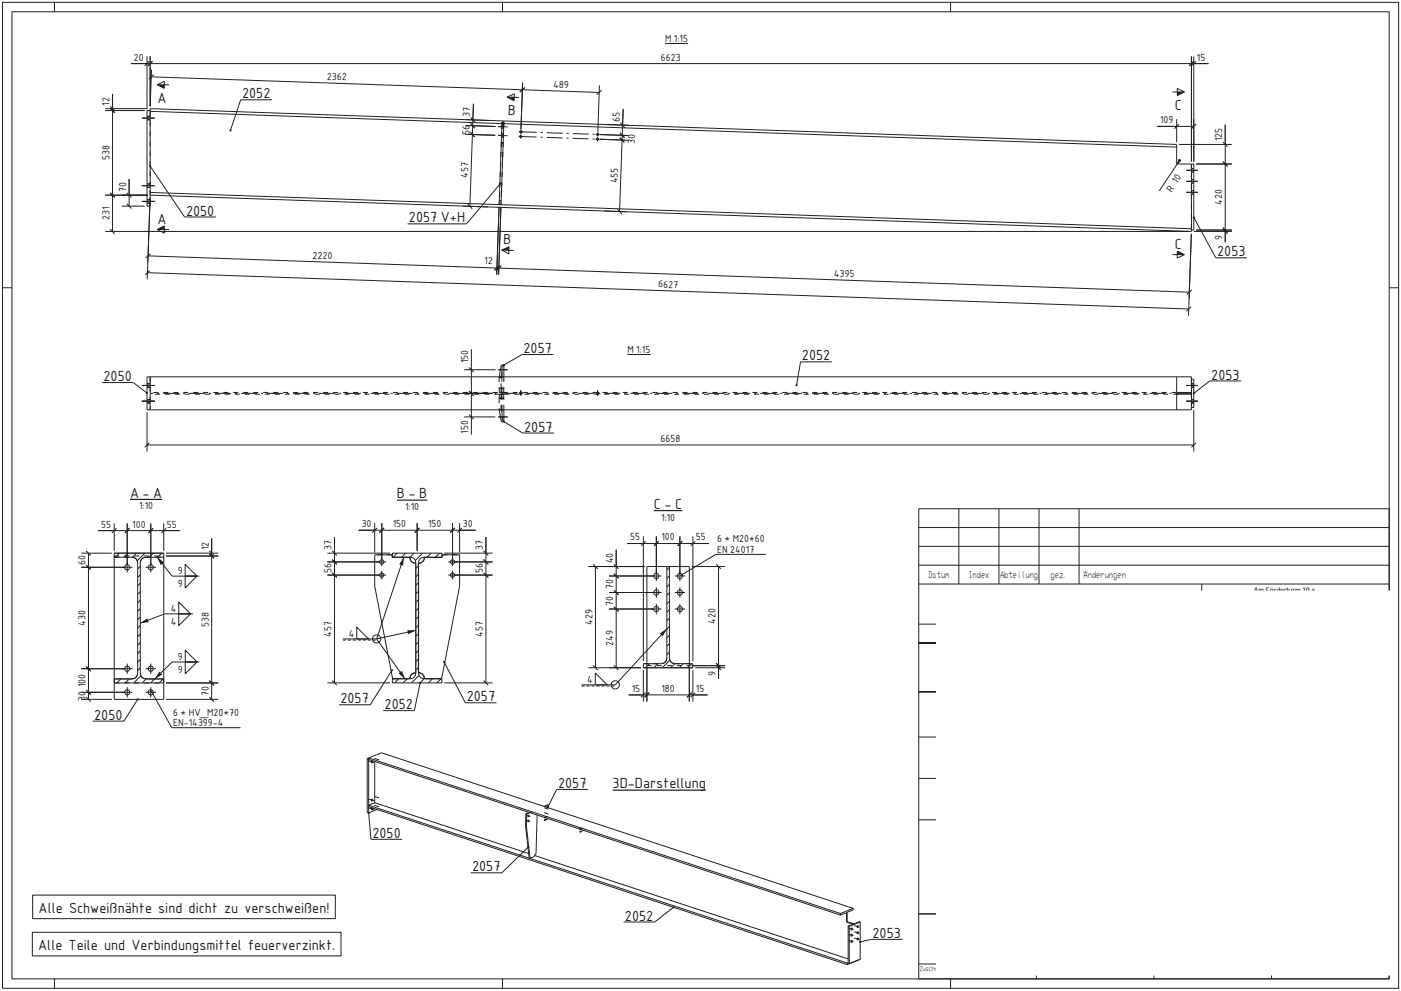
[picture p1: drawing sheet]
<svg xmlns="http://www.w3.org/2000/svg" width="594mm" height="420mm" viewBox="0 0 594 420" stroke-linecap="round" stroke-linejoin="round" font-family="sans-serif">
<g fill="none" stroke="#231f20" stroke-width=".42">
<path d="M1.1 1h592v418h-592zM5.1 5h584v410h-584zM23.1 1v4M213.1 1v4M403.1 1v4M60.1 50.1h5.6M62.3 50.8h1.4M62.3 49.3h1.4M62.3 46.9h1.4v40.5h-1.4zM211.2 57.4l4 .2M211.3 53.7l4 .1M212.7 58.1h.8"/>
<path d="M212.7 56.9h.8M212.8 54.3l.8 .1M212.8 53.1h.8M212.9 52.4l-149.2-5.2v-1.1l435.3 15.1 .1 8 .5 .3h5.6M212.9 51.7l.8 .1-1.2 34.9h-.8zM213.6 52.4l285.4 10M219.9 57.8l1.8 .1M220 55.8l1.7 .1M220.8 57v1.7M220.9 55l-.1 1.7M252.5 59h1.8M252.6 57h1.7"/>
<path d="M253.4 58.1v1.8M253.5 56.1l-.1 1.8M60.1 78.7h5.6M62.3 79.5h1.4M62.3 78h1.4M212.6 60.6h.8M503.1 72.2h4.8M503.1 76.9h4.8M505.2 72.9h1M505.2 71.5h1M505.2 77.6h1M505.2 76.1h1"/>
<path d="M505.2 69.5v28.6l-441.5-15.4v-1.1l441.5 15.4M505.2 69.5h1v28h-1M60.1 85.4h5.6M62.3 86.1h1.4M62.3 84.7h1.4M63.6 83.8l-1.2 34.6M503.1 81.5h4.8M505.2 99.1l-1.2 34.7M505.2 82.3h1M505.2 80.8h1M62.5 115.6l441.6 15.4M63.6 114.7l-2.1 1.9"/>
<path d="M1.1 122h4M505.1 130l-2 2M589.1 122h4M62.3 159.8h442.9v14h-442.9zM63.7 159.8v14M211.2 156.8h4.1M212.8 159.7v.1M212.9 159.7h.8v-4.9h-1.1l-.9 5M212.9 154.8l-.1 4.9M213.6 159.7v.1M499 159.8v14M60.1 163.4h5.6"/>
<path d="M60.1 170.1h5.6M62.3 162.7h1.4M62.3 164.2h1.4M62.3 169.4h1.4M62.3 170.8h1.4M211.2 176.8h4.1M211.7 173.8l.9 5h1.1v-5h-.9M212.8 173.8l.1 5M213.6 173.8h.1M499 166.4h6.2M499 167.1h6.2M499.6 166.4v.7"/>
<path d="M503.1 163.4h4.8M503.1 170.1h4.8M505.2 160.8h1v12h-1M505.2 162.7h1M505.2 164.2h1M505.2 169.4h1M505.2 170.8h1M389.6 215.7h199.5v199.3h-199.5zM406.6 215.7v31.9M423.6 215.7v31.9M440.6 215.7v31.9M457.6 215.7v31.9"/>
<path d="M48.4 236.2h7.6a2.44 2.44 0 0 1 2.4 2.5v46.7a2.44 2.44 0 0 1-2.4 2.4M50.7 234.5l-1.8 1.7M53.9 238.3v4.4M54.3 234.5l-1.8 1.7M57.9 234.5l-1.8 1.8M61.5 234.5l-3.3 3.3M63.9 238.3v4.4M65 234.5l-1.7 1.7M68.6 234.5l-1.7 1.7M69.4 236.2v51.6h-7.5M160.1 238.2h3.6M161.9 236.4v3.6"/>
<path d="M166.4 234.5h21v1.7h-7.6a2.43 2.43 0 0 0-2.4 2.5v46.7a2.41 2.41 0 0 0 2.4 2.4h7.6v1.7h-21v-1.7h7.5a2.39 2.39 0 0 0 2.4-2.4v-46.7a2.4 2.4 0 0 0-2.4-2.5h-7.5zM168.4 234.5l-1.7 1.7M172 234.5l-1.7 1.7M175.6 234.5l-1.7 1.8M176.3 238.8a2.48 2.48 0 0 1-2.5-2.5h-7.5v-1.1h-7.4v13.3l7.6 39.2h7.3a2.51 2.51 0 0 1 2.5-2.5M177.4 239.9l-1.1 1.1M177.5 238.8a2.5 2.5 0 0 0 2.5-2.5h7.5v-1.1h7.4v13.3l-7.6 39.2h-7.3a2.52 2.52 0 0 0-2.5-2.5M179.2 234.5l-3.1 3.1M182.8 234.5l-1.7 1.7M186.4 234.5l-1.7 1.7M190.1 238.2h3.6M191.9 236.4v3.6"/>
<path d="M389.6 239.6h199.5M389.6 223.7h199.5M389.6 231.6h199.5M51.7 240.5h4.4M59.5 258l-1.1 1.1M59.5 254.4l-1.1 1.2M59.5 250.8l-1.1 1.2M59.5 247.3l-1.1 1.1M59.5 243.7l-1.1 1.1M59.5 240.1l-1.1 1.1M61.7 240.5h4.4M160.1 243.8h3.6"/>
<path d="M161.9 242v3.6M177.4 257.9l-1.1 1.1M177.4 254.3l-1.1 1.1M177.4 250.7l-1.1 1.1M177.4 247.1l-1.1 1.1M177.4 243.5l-1.1 1.1M190.1 243.8h3.6M191.9 242v3.6M276.1 244.2h4.4M276.1 251.2h4.4M276.1 258.2h4.4M278.3 242v4.4"/>
<path d="M278.3 249v4.4M278.3 256v4.4M282.8 240.2h-8.5v41.2M282.8 240.2h1.1v38.8a2.44 2.44 0 0 0 2.4 2.4h7.5v1.7h-21v-1.7h7.6a2.42 2.42 0 0 0 2.4-2.4zM283.9 240.6l-1.1 1.1M283.9 244.2l-1.1 1.1M283.9 247.7l-1.1 1.2M283.9 251.3l-1.1 1.1M283.9 254.9l-1.1 1.1M283.9 258.5l-1.1 1.1M283.9 240.2h8.4v41.2M286.1 244.2h4.4"/>
<path d="M286.1 251.2h4.4M286.1 258.2h4.4M288.3 242v4.4M288.3 249v4.4M288.3 256v4.4M389.6 247.6h199.5M509.6 247.6v17M59.5 261.6l-1.1 1.1M59.5 279.6l-1.1 1.1M59.5 276l-1.1 1.1M59.5 272.4l-1.1 1.1M59.5 268.8l-1.1 1.1"/>
<path d="M59.5 265.2l-1.1 1.1M177.4 268.6l-1.1 1.1M177.4 279.4l-1.1 1.1M177.4 275.8l-1.1 1.1M177.4 272.2l-1.1 1.1M177.4 265l-1.1 1.2M177.4 261.5l-1.1 1.1M283.9 262.1l-1.1 1.1M283.9 265.7l-1.1 1.1M283.9 269.3l-1.1 1.1M283.9 272.9l-1.1 1.1M283.9 276.5l-1.1 1.1"/>
<path d="M284 279.9l-3.2 3.2M389.6 272.6h138M389.6 264.6h199.5M398 276h4.6l3.2 9.5 3.2-9.5h4.6v12.6l-3.2 .1 .1-9-3.1 8.9h-3.2l-3-8.9-.1 8.9h-3.1zM420.7 276h3.5l5.4 12.7h-3.2l-1.1-2.7h-5.7l-1.1 2.6h-3.2zM422.5 279.4l1.9 4.5-3.8-.1zM435.4 278l4.3 .1a1.69 1.69 0 0 1 2.1 1.5 1.69 1.69 0 0 1-1.8 1.8h-4.6zM447.9 276h3.2v4.9l6.2-4.9h3.7l-6 4.8 6.5 7.9-3.1-.1-5.3-6.3-2 1.6v4.7h-3.2zM468.6 278.6l-1.3 1.8M468.6 278.6a3.4 3.4 0 0 1 5.4 1.3M477 279.1a7 7 0 0 0-9.8-2.9 7 7 0 0 0-2.2 10 7 7 0 0 0 10.1 1.5v1l2.5-.1v-6.6h-6.4M477 279.1l.3 .8h-3.3"/>
<path d="M488.3 278.1h-4.7v3.3h4.6l1-.5M488.3 278.1l1.1 .5M489.4 278.6l.4 .4M489.7 276.1l1.3 .5M489.7 276.1l-9.4-.2 .1 12.7 3.2 .1v-5.2h3a2.5 2.5 0 0 1 2.5 3l.1 .7M489.8 279l.1 1.2M491 276.6a3.4 3.4 0 0 1 2.1 2.4M493.1 279v1.1M502 279.4l1.9 4.5h-3.8zM503.7 275.9h-3.5l-5.3 12.8M503.7 275.9l5.4 12.7-3.2 .1M511.7 275.9h11.7l-.1 2.2h-8.4v2.9h7v2.2h-7v5.4h-3.2z"/>
<path d="M527.6 272.6v20.7zM528.8 266.8h24.1v36.2h-24.1zM530 268h21.7v33.8h-21.7zM535 270.9l-3.3 27.2zM535 270.9h3.3zM538.3 270.9l-3.2 27.2zM539.2 271.3l-1.1 10zM539.2 271.3l3.3 15.1h-3.4M541.7 277.9l1.5 8.1zM542.3 274.4l-.6 3.5zM542.3 274.4h3.4l-2.5 11.6M546.4 274.4l3.3 15.2h-3.3"/>
<path d="M554.2 272.6v20.7zM554.2 272.6h34.9M48.4 289.6v6.9h21v-6.9M48.4 289.6h21M51.2 287.8l-1.7 1.8M51.7 283.5h4.4M51.7 293.5h4.4M53.9 281.3v4.4M53.9 291.3v4.4M54.8 287.8l-1.7 1.8M56 287.8h-7.6v1.8M56 287.8h-7.6v-53.3h21v1.7h-7.5a2.42 2.42 0 0 0-2.4 2.5v46.7a2.42 2.42 0 0 0 2.4 2.4"/>
<path d="M58.2 286.4l-.8 .9-1.4 .5M59.5 283.2l-1.1 1.1M59.7 286.4l.7 1 1.5 .4M59.8 286.5l-3.1 3.1M61.7 283.5h4.4M61.7 293.5h4.4M61.9 287.8h7.5v1.8M62 287.8l-1.7 1.8M63.9 281.3v4.4M63.9 291.3v4.4M65.6 287.8l-1.7 1.8M69.2 287.8l-1.7 1.8"/>
<path d="M169 287.8l-1.7 1.7M172.6 287.8l-1.7 1.7M177.4 283l-1.1 1.1M177.7 286.4l-3.2 3.1M179.8 287.8l-1.7 1.7M183.4 287.8l-1.7 1.7M187 287.8l-1.7 1.7M275.4 281.4l-1.7 1.7M279 281.4l-1.7 1.7M286.2 281.4l-1.8 1.7M289.7 281.4l-1.7 1.7M293.3 281.4l-1.7 1.7"/>
<path d="M435.4 283.5h3.1a2.13 2.13 0 0 1 2.4 2.2M435.4 283.5l.1 5.1h-3.3M440.9 285.7l.5 2.3M441.4 288l.3 .6h3.1M441.5 282.6a2.38 2.38 0 0 1 2.5 2.7l.1 1M441.5 282.6a3.2 3.2 0 0 0 3.5-2.9 3.2 3.2 0 0 0-3-3.5l-1.5-.3h-8.3v12.7M444.1 286.3l.7 2.3M467.1 282l.1 1.5M467.2 283.5a3.7 3.7 0 0 0 4.7 3M467.3 280.4l-.2 1.6M471.2 282v2.1h3M472.9 285.9l-1 .6"/>
<path d="M474.2 284.1l-1.3 1.8M489.2 287.2l.5 1M489.9 280.2l-.7 .7M490.2 282.5l-.5 .1 .9 .2M490.6 282.8l1 .6M491.6 283.4l.5 .8M492.1 284.2v.5M492.1 284.7l.1 1.2M492.2 285.9l.2 .6M492.4 286.5l.1 1.2M492.5 287.7l.6 .9h-3.2l-.2-.4M493.1 280.1l-.9 1.5-2 .9"/>
<path d="M499.2 286h5.6l1.1 2.7M499.2 286l-1.1 2.6-3.2 .1M527.6 293.3h-138h138M531.7 298.1h3.4zM538.1 281.3l1 5.1zM544.7 283.4l1.7 6.2zM544.7 283.4l1.7-9-1.7 9M554.2 293.3h34.9h-34.9M389.6 312.5h199.5M156.1 338.7l2.6 .8M156.1 322.6l2.6 .7M156.3 321.4l200.1 65.9 5.4-2.2"/>
<path d="M156.3 321.4l-.6 .2 .6 .2v22.9l-.6-.2v-22.9M157.6 322.7l.4 .1-.3 .7zM158.9 322.8v17.5l-2.6 1.1M389.6 330h199.5M156.1 342.5l2.6 .7M158.9 340.3l65.3 21.6M159.9 343.2l-3.6 1.5M222.8 350l1.6 13.8 .3 .1M223 345l-.2 5 .4 .1M223 347.7l1.8 .6M223 345.6l1.9 .6M224 345.7h.3l-.2 .6z"/>
<path d="M224.4 344.4l-68.1-22.4v-.6l5.4-2.2 200.1 65.9v.7l-2.6 1v3.7M225.2 344.4l-.3-.2-1.9 .8 .3 .1M227.8 345.5l-.5 16.4-.7 1.2-1.9 .8-1.5-13.8 .1-5 1.9-.7v.4l131.2 43.2M231 342l1.6-.6v1.1M232.3 347.2l-1.4 .6M232.3 346.1l-1.4 .6M232.6 341.4l-1.9 .5M245.9 352.4l.3 .4zM246 351.3l.3 .4zM247.2 352.2l-1.3 .5M247.3 351l-1.4 .6M389.6 347.6h199.5"/>
<path d="M483 355.6h106.1M483 347.6v39.9M521.2 347.6v39.9M552.4 347.6v39.9M13.9 379.5h128.3v10h-128.3zM226.7 362.7l133 43.8M483 363.5h106.1M483 371.5h106.1M521.2 379.5h67.9M13.7 395.3h130.9v10h-130.9zM356.4 387.3v.7l2.6-1.1v3.7M359 390.6l.3 .5 .2-.2"/>
<path d="M359.2 390.5l.3 .4M359.2 390.5l-.2 .1M359.5 390.9l2.6 .8-2.8-.6M359.7 392.7v15.8l.4 .1M359.7 392.7l4.6-1.9 .5 .1-4.7 1.9zM359.7 393.5l2.2 .6M359.7 396.1l2.2 .6M359.7 398.7l2.2 .7M361 396.2l.4 .1-.3 .6zM361 393.6l.4 .1-.3 .6zM361 398.8a.32 .32 0 0 1 .4 .4 .32 .32 0 0 1-.5 .1zM362.3 392.4l2.2 .7"/>
<path d="M362.3 395.1l2.2 .6M362.3 397.7l2.2 .6M363.6 395.2h.4l-.3 .7zM363.6 397.8h.4l-.3 .7-.3-.2zM364.8 390.9v15.8l-4.7 1.9v-15.8M389.6 387.5h199.5M23.1 415v4M213.1 415v4M359.3 408.3l-203-66.9v.6l203 67M364.7 406.7l-5.4 2.3v-.7l.4-.1M389.6 408.7h199.5M403.1 415v4"/>
<path d="M439.5 408.7v6.3M489.3 408.7v6.3M539.2 408.7v6.3"/>
<circle cx="220.8" cy="57.9" r=".43"/>
<circle cx="220.9" cy="55.9" r=".44"/>
<circle cx="253.4" cy="59" r=".44"/>
<circle cx="253.5" cy="57" r=".43"/>
<circle cx="161.9" cy="238.2" r=".9"/>
<circle cx="191.9" cy="238.2" r=".9"/>
<circle cx="53.9" cy="240.5" r="1.1"/>
<circle cx="63.9" cy="240.5" r="1.1"/>
<circle cx="161.9" cy="243.8" r=".9"/>
<circle cx="191.9" cy="243.8" r=".9"/>
<circle cx="278.3" cy="244.2" r="1.1"/>
<circle cx="278.3" cy="251.2" r="1.1"/>
<circle cx="278.3" cy="258.2" r="1.1"/>
<circle cx="288.3" cy="244.2" r="1.1"/>
<circle cx="288.3" cy="251.2" r="1.1"/>
<circle cx="288.3" cy="258.2" r="1.1"/>
<circle cx="53.9" cy="283.5" r="1.1"/>
<circle cx="53.9" cy="293.5" r="1.1"/>
<circle cx="63.9" cy="283.5" r="1.1"/>
<circle cx="63.9" cy="293.5" r="1.1"/>
<circle cx="157.8" cy="339.1" r=".38"/>
<circle cx="157.8" cy="342.9" r=".39"/>
<circle cx="224.1" cy="348" r=".29"/>
<circle cx="231.1" cy="347.7" r=".22"/>
<circle cx="231.2" cy="346.6" r=".23"/>
<circle cx="363.7" cy="392.8" r=".39"/>
</g>
<g fill="none" stroke="#231f20" stroke-width=".42" stroke-dasharray="2.1 2.1" stroke-linecap="butt">
<path d="M63.7 47.2v34.4M211.2 57.4l4 .2M211.3 53.7l4 .1M212.7 58.1h.8M212.7 56.9h.8M212.8 54.3l.8 .1M212.8 54.1h.8M212.8 53.1h.8M212.9 52.4h.7M212.9 51.7l-1.2 35M212.9 51.7l.8 .1M213.6 52.5h-.8"/>
<path d="M213.7 51.8l-1.2 34.9M212.6 60.6h.8M499 68.9v.2M499 69.1l.4 .4M499.4 69.5h.2M63.7 81.6v-1M211.7 85l.8 .1M212.5 86.7h-.8M212.5 85.1l-.8-.1M505.2 97v-27.5M505.2 97.5v-.5M63.7 159.8v14"/>
<path d="M211.7 159.9v4.8M211.7 159.9h.8M211.7 159.8v.1M212.5 159.9l.9-5.1M212.8 159.8v4.9M212.8 159.7h.1M213.6 159.8v4.9M211.7 173.7h.8M211.7 168.8v4.9M211.7 164.7h.8M211.7 164.7v.1M211.7 173.8v-.1"/>
<path d="M211.7 168.7v.1M211.7 164.8v.4M211.7 168.3v.4M211.7 165.2v.5M211.7 167.2v.6M211.7 167.8v.5M211.7 165.7v.7M212.5 173.7v-4.9M212.5 168.8h-.8M212.5 168.8v-.1M212.5 164.7v-4.8M212.5 168.7v-.4"/>
<path d="M212.5 164.8v-.1M212.5 168.3v-.5M212.5 167.8v-.6M212.5 165.7v-.5M212.5 165.2v-.4M212.5 166.4v-.7M212.8 167.8v-.6M212.8 166.4v-.7M212.8 165.7v-.5M212.8 168.7v-.4M212.8 168.3v-.5M212.8 165.2v-.4"/>
<path d="M212.8 164.8v-.1M212.8 168.8h.8M212.8 173.8v-5M212.8 168.8v-.1M212.8 164.7h.8M212.9 173.8h-.1M213.4 178.8l-.9-5.1M213.6 167.2h-1.9M213.6 167.2v.6M213.6 167.8v.5M213.6 168.3v.4M213.6 166.4h-1.9"/>
<path d="M213.6 165.2v.5M213.6 165.7v.7M213.6 168.7v.1M213.6 164.8v.4M213.6 173.8v-5M213.6 173.8h.1M213.6 164.7v.1M220.4 167.1v-.7M220.8 167.7v-3.6M220.9 167.7v-3.6M221.2 167.1v-.7M221.3 167.1v-.7"/>
<path d="M253 167.1v-.7M253.4 167.7v-3.6M253.5 167.7v-3.6M253.8 167.1v-.7M253.9 167.1v-.7M499 166.4h-435.3M499.6 167.1h-435.9M499.6 166.4h-.2M505.2 168.7v-1.6M505.2 160.8v5.6M505.2 172.8v-5.7M48.4 235.7v.5"/>
<path d="M48.4 235.7h21M48.4 236.2h7.6M56.9 236.4l-.9-.2M58.2 237.7l-1.3-1.3M58.4 238.7l-.2-1M59.7 237.7l-.2 1M61 236.4l-1.3 1.3M61.9 236.2h7.5M61.9 236.2l-.9 .2M69.4 235.7v.5M166.3 235.2h-7.4M173.8 236.3h-7.5"/>
<path d="M173.8 236.3l.2 1M174 237.3l1.3 1.3M175.3 238.6l1 .2M177.5 238.8l.9-.2M178.4 238.6l1.4-1.3M179.8 237.3l.2-1M180 236.3h7.5M187.5 235.2h7.4M282.8 240.2h1.1M282.6 279.9l.2-.9M283.9 279l.1 .9M284 279.9l1.3 1.3"/>
<path d="M48.4 287.8v1.8M48.4 289.6h21M58.2 286.4l.2-1M59.5 285.4l.2 1M69.4 289.6v-1.8M166.5 287.7h7.3M174 286.8l-.2 .9M175.3 285.4l-1.3 1.4M176.3 285.2l-1 .2M178.4 285.4l-.9-.2M179.8 286.8l-1.4-1.4M180 287.7l-.2-.9"/>
<path d="M187.3 287.7h-7.3M272.8 281.4h7.6M274.3 282.2h18M274.3 282.2v-.8M280.4 281.4l.9-.2M281.3 281.2l1.3-1.3M285.3 281.2l1 .2M286.3 281.4h7.5M292.3 282.2v-.8M158.7 337.7l2.5 .7M158.7 321.5l2.5 .7M158.7 341.4l2.5 .8"/>
<path d="M230.7 344.5l1.8 .6M230.8 342.5l1.8 .5"/>
</g>
<path d="M220.8 57.9l32.6 1.1M220.9 55.9l32.6 1.1M505.2 166.8h-441.5" fill="none" stroke="#231f20" stroke-width=".42" stroke-dasharray="6.8 1.7 .8 1.7" stroke-linecap="butt"/>
<path d="M63.6 83.8l-.9 27.5M211.6 87.7l-1 28.7M62.8 108.5l147.9 5.1M63.8 107.5l-2 1.9M211.7 112.7l-2 1.9" fill="none" stroke="#231f20" stroke-width=".42"/>
<path d="M211.6 87.7l-1 28.7M212.4 87.7l-1 28.8M210.7 113.6l.8 .1M211.7 112.7l-2 1.9M212.5 112.7l-2 1.9" fill="none" stroke="#231f20" stroke-width=".42"/>
<path d="M212.4 87.7l-1 28.8M505.2 99.1l-1 27.6M211.5 113.7l292.8 10.2M212.5 112.7l-2 1.9M505.3 122.9l-2 1.9" fill="none" stroke="#231f20" stroke-width=".42"/>
<path d="M64.1 32.6l157.4 5.5M64.3 29.5l-.6 15.6M65.2 31.6l-2.1 1.9M221.6 35l-.7 19.9M222.5 37.1l-2 1.9" fill="none" stroke="#231f20" stroke-width=".42"/>
<path d="M221.5 38.1l32.6 1.1M221.6 35l-.7 19.9M222.5 37.1l-2 1.9M254.2 36.2l-.7 19.8M255.1 38.2l-2 2" fill="none" stroke="#231f20" stroke-width=".42"/>
<path d="M51.7 82.7h11M51.7 87.4h9.6M53.8 86.4l1.9 2M53.8 81.8l1.9 1.9M54.7 82.7v4.7" fill="none" stroke="#231f20" stroke-width=".42"/>
<path d="M54.7 75.9v6.8M44.7 82.7h18M44.7 98.1h459.5M46.7 97.2l2 1.9M46.7 81.8l2 1.9M47.7 82.7v15.4" fill="none" stroke="#231f20" stroke-width=".42"/>
<path d="M44.7 46.9h16.6M46.7 45.9l2 2M47.7 46.9v35.8M44.7 82.7h18M46.7 81.8l2 1.9" fill="none" stroke="#231f20" stroke-width=".42"/>
<path d="M44.7 46.1h18M44.7 46.9h16.6M46.7 45.9l2 2M46.7 45.1l2 2M47.7 46.1v.8" fill="none" stroke="#231f20" stroke-width=".42"/>
<path d="M47.7 39.8v6.3M254.4 59l10.7 .4M262.8 58.4l1.9 2M263.8 59.4l-1.1 30.3M256.3 89.5l9.2 .3M261.8 88.7l1.9 2" fill="none" stroke="#231f20" stroke-width=".42"/>
<path d="M254.4 59l12.2 .5M254.5 57l12.1 .5M262.8 58.4l1.9 2M262.9 56.3l1.9 2.1M263.9 57.4l-.1 2" fill="none" stroke="#231f20" stroke-width=".42"/>
<path d="M254.5 57l10.6 .4M256.7 52.8l10.1 .3M262.9 56.3l1.9 2.1M263 52l2 2.1M264 53l-.1 4.4" fill="none" stroke="#231f20" stroke-width=".42"/>
<path d="M199.7 57l10.3 .4M199.7 56.4l1.6 1.6M200.3 57l-1 30.5M264.2 46.2l-.2 6.8M196.2 87.4l10.7 .3M198.3 86.4l1.9 2.1" fill="none" stroke="#231f20" stroke-width=".42"/>
<path d="M197.3 56.9l12.7 .5M197.4 53.2l12.7 .4M199.4 56l1.9 2M199.5 52.3l1.9 2M200.4 53.3l-.1 3.7" fill="none" stroke="#231f20" stroke-width=".42"/>
<path d="M197.5 50.7l10.7 .4M199.5 52.3h.1M199.6 49.8l1.9 2.1M199.8 53.3l10.3 .3M199.9 52.7l1.5 1.6M200.5 50.8l-.1 2.5" fill="none" stroke="#231f20" stroke-width=".42"/>
<path d="M62.3 27h1.4M62.3 23.9v22M63.3 26l-1.9 1.9M63.7 23.9v21.2M64.7 26l-2 1.9M200.8 44l-.3 6.8" fill="none" stroke="#231f20" stroke-width=".42"/>
<path d="M55.5 27h6.8M63.7 27h441.5M63.7 23.9v21.2M64.7 26l-2 1.9M505.2 23.9v44.6M506.2 26l-2 1.9" fill="none" stroke="#231f20" stroke-width=".42"/>
<path d="M505.2 27h1M505.2 23.9v44.6M506.2 26l-2 1.9M506.2 23.9v44.6M507.2 26l-2 1.9" fill="none" stroke="#231f20" stroke-width=".42"/>
<path d="M506.2 27h6.3M506.2 98.1h16.1M507.2 97.5h15.1M518.6 97.2l1.9 1.9M518.6 96.5l1.9 2M519.5 97.5v.6" fill="none" stroke="#231f20" stroke-width=".42"/>
<path d="M507.2 69.5h15.1M518.6 68.5l1.9 2M519.5 69.5v28M507.2 97.5h15.1M518.6 96.5l1.9 2M519.5 98.1v4.6" fill="none" stroke="#231f20" stroke-width=".42"/>
<path d="M499.9 61.2h22.4M507.2 69.5h15.1M518.6 68.5l1.9 2M518.6 60.2l1.9 2M519.5 61.2v8.3" fill="none" stroke="#231f20" stroke-width=".42"/>
<path d="M519.5 52.9v8.3M499 69.1l.6 .4M499.9 67.5l.9 .5-1.6 1.4z" fill="none" stroke="#231f20" stroke-width=".42"/>
<path d="M499.9 67.5l.9 .5-1.6 1.4z" fill="#231f20"/>
<path d="M499 53.6h7.2M499 50.5v9.7M499.9 52.6l-1.9 2M506.2 50.5v18M507.2 52.6l-2 2M499.2 69.4l-7.6 11.5" fill="none" stroke="#231f20" stroke-width=".42"/>
<path d="M499.2 37.5l3 1.5-3 1.5zM490.6 53.6h8.4" fill="none" stroke="#231f20" stroke-width=".42"/>
<path d="M499.2 39h3l-3 1.5z" fill="#231f20"/>
<path d="M497.2 39h5M499.2 106.4l3 1.6-3 1.5z" fill="none" stroke="#231f20" stroke-width=".42"/>
<path d="M499.2 106.4l3 1.6h-3z" fill="#231f20"/>
<path d="M212.2 77.9l-14.3 17h-25.1M497.2 108h5" fill="none" stroke="#231f20" stroke-width=".42"/>
<circle cx="212.1" cy="77.9" r=".45" fill="#231f20"/>
<path d="M66.7 97.3l3-1.5v3z" fill="none" stroke="#231f20" stroke-width=".42"/>
<path d="M66.7 97.3l3-1.5v1.5z" fill="#231f20"/>
<path d="M66.7 36l3-1.5v3zM66.7 97.3h5" fill="none" stroke="#231f20" stroke-width=".42"/>
<path d="M66.7 36h3v1.5z" fill="#231f20"/>
<path d="M66.7 36h5M212.8 106l3-1.4-.1 3z" fill="none" stroke="#231f20" stroke-width=".42"/>
<path d="M212.8 106l3-1.4v1.5z" fill="#231f20"/>
<path d="M215 41.1l3.1-1.3-.1 2.9zM212.8 106l5 .2" fill="none" stroke="#231f20" stroke-width=".42"/>
<path d="M215 41.1l3 .2v1.4z" fill="#231f20"/>
<path d="M115.3 42.3h-13.2l-4.4 13M215 41.1l5 .2" fill="none" stroke="#231f20" stroke-width=".42"/>
<circle cx="97.7" cy="55.3" r=".45" fill="#231f20"/>
<path d="M63.7 70.5l14.6 21.5h13.2" fill="none" stroke="#231f20" stroke-width=".42"/>
<circle cx="63.7" cy="70.5" r=".45" fill="#231f20"/>
<path d="M506.2 92.2l9.3 17.1h13.3" fill="none" stroke="#231f20" stroke-width=".42"/>
<circle cx="506.2" cy="92.2" r=".46" fill="#231f20"/>
<path d="M282 18.5h9.8M196.8 166.8h12.2M196.8 176.8h13.2M198.9 175.8l2 2M198.9 165.8l2 2M199.9 166.8v10" fill="none" stroke="#231f20" stroke-width=".42"/>
<path d="M196.8 156.8h13.3M198.9 155.8l2 2M199.9 156.8v10M196.8 166.8h12.2M198.9 165.8l2 2M199.9 176.8v7.4" fill="none" stroke="#231f20" stroke-width=".42"/>
<path d="M199.9 148.1v8.7M62.3 174.8v16.7M506.2 173.8v17.7M62.3 188.7h443.9M63.3 187.7l-1.9 2M507.2 187.7l-2 2" fill="none" stroke="#231f20" stroke-width=".42"/>
<path d="M352.7 153.4h-13.2l-1.7 9.9" fill="none" stroke="#231f20" stroke-width=".42"/>
<circle cx="337.8" cy="163.3" r=".45" fill="#231f20"/>
<path d="M213.7 178.8l7.9 4.8h13.3" fill="none" stroke="#231f20" stroke-width=".42"/>
<circle cx="213.7" cy="178.8" r=".45" fill="#231f20"/>
<path d="M234.6 150.3h-13.2l-7.7 4.5" fill="none" stroke="#231f20" stroke-width=".42"/>
<circle cx="213.7" cy="154.8" r=".45" fill="#231f20"/>
<path d="M43.3 162.2h13.2l5.8 4.4" fill="none" stroke="#231f20" stroke-width=".42"/>
<circle cx="62.3" cy="166.6" r=".45" fill="#231f20"/>
<path d="M526.2 161.5h-13.2l-6.8 5.3" fill="none" stroke="#231f20" stroke-width=".42"/>
<circle cx="506.2" cy="166.8" r=".45" fill="#231f20"/>
<path d="M266.1 150.3h9.7M158.9 224.8h3M158.9 221.8v12.4M159.9 223.8l-2 2M161.9 221.8v15.4M162.9 223.8l-2 2" fill="none" stroke="#231f20" stroke-width=".42"/>
<path d="M152.1 224.8h6.8M161.9 224.8h15M161.9 221.8v15.4M162.9 223.8l-2 2M176.9 221.8v11.7M177.9 223.8l-2 2" fill="none" stroke="#231f20" stroke-width=".42"/>
<path d="M176.9 224.8h15M176.9 221.8v11.7M177.9 223.8l-2 2M191.9 221.8v15.4M192.9 223.8l-2 2" fill="none" stroke="#231f20" stroke-width=".42"/>
<path d="M191.9 224.8h3M191.9 221.8v15.4M192.9 223.8l-2 2M194.9 221.8v12.4M195.9 223.8l-2 2" fill="none" stroke="#231f20" stroke-width=".42"/>
<path d="M188.4 234.5h20.4M192.9 238.2h15.9M194.9 224.8h6.8M205.1 233.5l1.9 2M205.1 237.2l1.9 2M206 234.5v3.7" fill="none" stroke="#231f20" stroke-width=".42"/>
<path d="M192.9 238.2h15.9M205.1 237.2l1.9 2M206 227.7v6.8M206 238.2v5.6M192.9 243.8h15.9M205.1 242.8l1.9 2" fill="none" stroke="#231f20" stroke-width=".42"/>
<path d="M192.9 243.8h15.9M205.5 243.2l1.5 1.6M206 243.8v45.7M188.4 289.5h20.4M205.1 288.5l1.9 2" fill="none" stroke="#231f20" stroke-width=".42"/>
<path d="M138.8 234.5h26.6M138.8 238.2h22.1M140.9 237.2l1.9 2M140.9 233.5l1.9 2M141.8 234.5v3.7" fill="none" stroke="#231f20" stroke-width=".42"/>
<path d="M138.8 238.2h22.1M140.9 237.2l1.9 2M141.8 227.7v6.8M141.8 238.2v5.6M138.8 243.8h22.1M140.9 242.8l1.9 2" fill="none" stroke="#231f20" stroke-width=".42"/>
<path d="M138.8 243.8h22.1M141.3 243.2l1.5 1.6M141.8 243.8v45.7M138.8 289.5h26.6M140.9 288.5l1.9 2" fill="none" stroke="#231f20" stroke-width=".42"/>
<path d="M178.1 289.5l-2.4 11.8h-13.2" fill="none" stroke="#231f20" stroke-width=".42"/>
<circle cx="178.2" cy="289.5" r=".45" fill="#231f20"/>
<g fill="none" stroke="#231f20" stroke-width=".42">
<path d="M171.2 236.2l-11.5 34.7h-14.3M151.3 265.9l5 5h-5z"/>
<circle cx="159.7" cy="270.9" r="1.75"/>
</g>
<path d="M145.4 271.4h14.3" fill="none" stroke="#231f20" stroke-width=".42" stroke-dasharray="1.3 .8" stroke-linecap="butt"/>
<path d="M171.2 236.2l-.2 3.6-1.7-.5z" fill="#231f20"/>
<path d="M159.7 270.9l12 16.9" fill="none" stroke="#231f20" stroke-width=".42"/>
<path d="M169 285.5l1.4-1.1 1.3 3.4z" fill="#231f20"/>
<path d="M176.3 267.3l-16.6 3.6" fill="none" stroke="#231f20" stroke-width=".42"/>
<path d="M172.7 267.2l3.6 .1-3.2 1.6z" fill="#231f20"/>
<path d="M188.3 280.6l9 17.4h13.3" fill="none" stroke="#231f20" stroke-width=".42"/>
<circle cx="188.3" cy="280.6" r=".45" fill="#231f20"/>
<path d="M166.2 284.1l-9.2 14.7h-13.2" fill="none" stroke="#231f20" stroke-width=".42"/>
<circle cx="166.2" cy="284.2" r=".46" fill="#231f20"/>
<path d="M168.3 212h12.9" fill="none" stroke="#231f20" stroke-width=".51"/>
<path d="M36.9 239.9l1.6 1.6M34.5 240.5h18.4M37.5 240.5v43M34.5 283.5h18.4M36.5 282.5l2 2" fill="none" stroke="#231f20" stroke-width=".42"/>
<path d="M34.5 283.5h18.4M36.5 282.5l2 2M36.9 293.5h16M36.9 292.9l1.6 1.6M37.5 283.5v10" fill="none" stroke="#231f20" stroke-width=".42"/>
<path d="M63.9 225h5.5M63.9 221.9v17.6M64.9 224l-2 2M69.4 221.9v11.6M70.4 224l-2 2" fill="none" stroke="#231f20" stroke-width=".42"/>
<path d="M53.9 225h10M53.9 221.9v17.6M54.9 224l-2 2M63.9 221.9v17.6M64.9 224l-2 2M69.4 225h6.9" fill="none" stroke="#231f20" stroke-width=".42"/>
<path d="M48.4 225h5.5M48.4 221.9v11.6M49.4 224l-2 2M53.9 221.9v17.6M54.9 224l-2 2" fill="none" stroke="#231f20" stroke-width=".42"/>
<path d="M41.6 225h6.8M70.4 235.7h22.2M70.4 234.5h22.2M88.8 234.7l2 2M88.8 233.5l2 2M89.8 234.5v1.2" fill="none" stroke="#231f20" stroke-width=".42"/>
<path d="M70.4 235.7h22.2M88.8 234.7l2 2M89.8 228.3v6.2M89.8 235.7v53.9M70.4 289.6h22.2M88.8 288.6l2 2" fill="none" stroke="#231f20" stroke-width=".42"/>
<path d="M70.4 296.5h22.2M70.4 289.6h22.2M88.8 295.5l2 2M88.8 288.6l2 2M89.8 289.6v6.9" fill="none" stroke="#231f20" stroke-width=".42"/>
<path d="M34.5 296.5h12.9M34.5 293.5h18.4M36.5 295.5l2 2M36.5 292.5l2 2M37.5 293.5v3" fill="none" stroke="#231f20" stroke-width=".42"/>
<path d="M34.5 234.5h12.9M36.5 233.5l2 2M36.5 239.5l2 2M37.5 234.5v6M34.5 240.5h18.4" fill="none" stroke="#231f20" stroke-width=".42"/>
<path d="M78.6 275.7l5 5h-5zM78.6 280.7h5l-5 5zM84.5 280.7h-11.5l-7.3 7.1" fill="none" stroke="#231f20" stroke-width=".42"/>
<path d="M67.6 284.8l1.2 1.2-3.1 1.8z" fill="#231f20"/>
<path d="M66.6 236.2l6.4 8.1h11.5M78.5 239.3l5 5h-5zM78.5 244.3h5l-5 5z" fill="none" stroke="#231f20" stroke-width=".42"/>
<path d="M66.6 236.2l2.9 2.2-1.4 1.1z" fill="#231f20"/>
<path d="M75.8 255.2l5 5h-5zM75.8 260.2h5l-5 5zM81.8 260.2h-11.9l-10.4 4" fill="none" stroke="#231f20" stroke-width=".42"/>
<path d="M59.5 264.2l3-2.1 .6 1.7z" fill="#231f20"/>
<path d="M58.4 296.5l-5.8 9.2h-13.3" fill="none" stroke="#231f20" stroke-width=".42"/>
<circle cx="58.4" cy="296.5" r=".45" fill="#231f20"/>
<path d="M63.9 292.6l8.9 15.9h29.2M285.6 384.7l-8 6.2h-13.2" fill="none" stroke="#231f20" stroke-width=".42"/>
<path d="M55.1 211.7h13.8" fill="none" stroke="#231f20" stroke-width=".51"/>
<circle cx="285.6" cy="384.7" r=".46" fill="#231f20"/>
<path d="M224 359.1l-11.2 11h-13.2" fill="none" stroke="#231f20" stroke-width=".42"/>
<circle cx="224" cy="359.1" r=".45" fill="#231f20"/>
<path d="M249.3 334.7h-13.3l-3.6 7.3" fill="none" stroke="#231f20" stroke-width=".42"/>
<circle cx="232.4" cy="342" r=".45" fill="#231f20"/>
<path d="M156.3 344.7l1 11.1h13.2" fill="none" stroke="#231f20" stroke-width=".42"/>
<circle cx="156.3" cy="344.7" r=".45" fill="#231f20"/>
<path d="M382.6 398.3h-13.2l-4.6 1" fill="none" stroke="#231f20" stroke-width=".42"/>
<circle cx="364.8" cy="399.3" r=".44" fill="#231f20"/>
<path d="M259.8 335h39.5" fill="none" stroke="#231f20" stroke-width=".51"/>
<path d="M274.3 294.6h18M274.3 283.2v14.2M275.3 293.6l-2 2M292.3 283.2v14.2M293.3 293.6l-2 2" fill="none" stroke="#231f20" stroke-width=".42"/>
<path d="M272.8 294.6h1.5M272.8 284.1v13.3M273.8 293.6l-2 2M274.3 283.2v14.2M275.3 293.6l-2 2" fill="none" stroke="#231f20" stroke-width=".42"/>
<path d="M266.6 294.6h6.2M292.3 294.6h1.5M292.3 283.2v14.2M293.3 293.6l-2 2M293.8 284.1v13.3M294.8 293.6l-2 2" fill="none" stroke="#231f20" stroke-width=".42"/>
<path d="M251.5 239.2l2 2M249.4 240.2h23.9M252.5 240.2v42.9M249.4 283.1h22.4M251.5 282.1l2 2M293.8 294.6h6.2" fill="none" stroke="#231f20" stroke-width=".42"/>
<path d="M260.3 239.2l2 2M258.2 244.2h19.1M258.2 240.2h15.1M260.3 243.2l2 2M261.3 240.2v4" fill="none" stroke="#231f20" stroke-width=".42"/>
<path d="M261.3 233.1v7.1M258.2 251.2h19.1M258.2 244.2h19.1M260.3 250.2l2 2M260.3 243.2l2 2M261.3 244.2v7" fill="none" stroke="#231f20" stroke-width=".42"/>
<path d="M258.2 258.2h19.1M258.2 251.2h19.1M260.3 257.2l2 2M260.6 250.5l1.7 1.7M261.3 251.2v7" fill="none" stroke="#231f20" stroke-width=".42"/>
<path d="M258.2 258.2h19.1M260.6 257.5l1.7 1.7M261.3 258.2v24.9M258.2 283.1h13.6M260.3 282.1l2 2" fill="none" stroke="#231f20" stroke-width=".42"/>
<path d="M272.8 230.4h5.5M272.8 227.4v53M273.8 229.4l-2 2M278.3 227.4v15.8M279.3 229.4l-2 2" fill="none" stroke="#231f20" stroke-width=".42"/>
<path d="M266 230.4h6.8M278.3 230.4h10M278.3 227.4v15.8M279.3 229.4l-2 2M288.3 227.4v15.8M289.3 229.4l-2 2" fill="none" stroke="#231f20" stroke-width=".42"/>
<path d="M288.3 230.4h5.5M288.3 227.4v15.8M289.3 229.4l-2 2M293.8 227.4v53M294.8 229.4l-2 2" fill="none" stroke="#231f20" stroke-width=".42"/>
<path d="M293.8 230.4h6.8M303.7 239.2l2 2M293.3 240.2h14.2M304.7 240.2v42M293.3 282.2h14.2M303.7 281.2l2 2" fill="none" stroke="#231f20" stroke-width=".42"/>
<path d="M293.3 282.2h14.2M294.8 283.1h12.7M303.7 282.1l2 2M303.7 281.2l2 2M304.7 282.2v.9" fill="none" stroke="#231f20" stroke-width=".42"/>
<g fill="none" stroke="#231f20" stroke-width=".42">
<path d="M324.9 235h-21.4l-15.2 9.2M282.8 266.6l-21.9 23.8h-14.3M252.4 285.4l5.1 5h-5.1zM304.7 283.1v4.7"/>
<circle cx="260.9" cy="290.4" r="1.76"/>
</g>
<path d="M246.6 290.9h14.3" fill="none" stroke="#231f20" stroke-width=".42" stroke-dasharray="1.3 .8" stroke-linecap="butt"/>
<path d="M279.7 268.6l3.1-2-1.8 3.2z" fill="#231f20"/>
<path d="M277.3 216.5h12" fill="none" stroke="#231f20" stroke-width=".51"/>
<path d="M397.1 250.6h193.6v162.8h-193.6z" fill="#fff"/>
<path d="M397.1 250.6h193.6v162.8h-193.6z" fill="none" stroke="#fff" stroke-width=".42"/>
<g font-size="6.7" fill="#231f20">
<text x="102.7" y="41.7">2052</text>
<text x="66.8" y="43.5">A</text>
<text x="498.2" y="46.5">C</text>
<text x="215.3" y="48.7" transform="rotate(2 215.3 48.7)">B</text>
<text x="66.8" y="94.8">A</text>
<text x="78.9" y="91.4">2050</text>
<text x="173.4" y="94.3">2057 V+H</text>
<text x="213.4" y="103.5" transform="rotate(2 213.4 103.5)">B</text>
<text x="498.2" y="105.5">C</text>
<text x="516.1" y="108.7">2053</text>
<text x="222" y="149.7">2057</text>
<text x="340.1" y="152.8">2052</text>
<text x="43.9" y="161.6">2050</text>
<text x="513.6" y="160.9">2053</text>
<text x="222.3" y="183">2057</text>
<text x="55.1" y="211">A - A</text>
<text x="168.3" y="211.3">B - B</text>
<text x="277.3" y="215.7">C - C</text>
<text x="144.4" y="298.2">2057</text>
<text x="197.9" y="297.3">2057</text>
<text x="39.9" y="305.1">2050</text>
<text x="163.1" y="300.7">2052</text>
<text x="236.7" y="334.1">2057</text>
<text x="259.8" y="334.3">3D-Darstellung</text>
<text x="157.9" y="355.2">2050</text>
<text x="200.2" y="369.5">2057</text>
<text x="16.4" y="387">Alle Schweißnähte sind dicht zu verschweißen!</text>
<text x="265" y="390.3">2052</text>
<text x="370" y="397.7">2053</text>
<text x="16.2" y="402.8">Alle Teile und Verbindungsmittel feuerverzinkt.</text>
</g>
<g font-size="4.7" fill="#231f20">
<text x="282" y="17.7">M 1:15</text>
<text x="56.8" y="25.7">20</text>
<text x="280.2" y="25.7">6623</text>
<text x="507.5" y="25.7">15</text>
<text x="138.6" y="33.9" transform="rotate(2 138.6 33.9)">2362</text>
<text x="234.5" y="37.2" transform="rotate(2 234.5 37.2)">489</text>
<text x="46.4" y="44.7" transform="rotate(-90 46.4 44.7)">12</text>
<text x="199.3" y="49.5" transform="rotate(-88 199.3 49.5)">37</text>
<text x="262.8" y="51.7" transform="rotate(-88 262.8 51.7)">65</text>
<text x="491.9" y="52.3">109</text>
<text x="199" y="57.2" transform="rotate(-88 199 57.2)">56</text>
<text x="518.3" y="59.9" transform="rotate(-90 518.3 59.9)">125</text>
<text x="269.2" y="60.9" transform="rotate(-88 269.2 60.9)">30</text>
<text x="46.4" y="68" transform="rotate(-90 46.4 68)">538</text>
<text x="198.4" y="75.5" transform="rotate(-88 198.4 75.5)">457</text>
<text x="261.9" y="77.8" transform="rotate(-88 261.9 77.8)">455</text>
<text x="53.5" y="81.4" transform="rotate(-90 53.5 81.4)">70</text>
<text x="496.8" y="81.7" transform="rotate(-56 496.8 81.7)">R 10</text>
<text x="518.3" y="86.8" transform="rotate(-90 518.3 86.8)">420</text>
<text x="46.4" y="93.3" transform="rotate(-90 46.4 93.3)">231</text>
<text x="518.3" y="101.6" transform="rotate(-90 518.3 101.6)">9</text>
<text x="132.6" y="109.6" transform="rotate(2 132.6 109.6)">2220</text>
<text x="205.3" y="112" transform="rotate(2 205.3 112)">12</text>
<text x="353.6" y="117.3" transform="rotate(2 353.6 117.3)">4395</text>
<text x="279.1" y="121.9" transform="rotate(2 279.1 121.9)">6627</text>
<text x="266.1" y="149.5">M 1:15</text>
<text x="198.5" y="154.1" transform="rotate(-90 198.5 154.1)">150</text>
<text x="198.6" y="183.9" transform="rotate(-90 198.6 183.9)">150</text>
<text x="280.1" y="187.4">6658</text>
<text x="59" y="216">1:10</text>
<text x="171.8" y="216.3">1:10</text>
<text x="280.3" y="220.7">1:10</text>
<text x="42.9" y="223.6">55</text>
<text x="56.1" y="223.6">100</text>
<text x="70.7" y="223.6">55</text>
<text x="153.4" y="223.5">30</text>
<text x="166.5" y="223.5">150</text>
<text x="181.5" y="223.5">150</text>
<text x="196.2" y="223.5">30</text>
<text x="88.5" y="233.2" transform="rotate(-90 88.5 233.2)">12</text>
<text x="140.6" y="233.2" transform="rotate(-90 140.6 233.2)">37</text>
<text x="204.8" y="233.2" transform="rotate(-90 204.8 233.2)">37</text>
<text x="267.3" y="229.2">55</text>
<text x="280.4" y="229.2">100</text>
<text x="295.1" y="229.2">55</text>
<text x="304.1" y="229.9">6 * M20*60</text>
<text x="36.2" y="239.6" transform="rotate(-90 36.2 239.6)">60</text>
<text x="260" y="238.9" transform="rotate(-90 260 238.9)">40</text>
<text x="304.1" y="234.4">EN 24017</text>
<text x="75.4" y="243.6">9</text>
<text x="140.6" y="243.1" transform="rotate(-90 140.6 243.1)">56</text>
<text x="204.8" y="243.1" transform="rotate(-90 204.8 243.1)">56</text>
<text x="75.4" y="248.8">9</text>
<text x="260" y="249.8" transform="rotate(-90 260 249.8)">70</text>
<text x="260" y="256.8" transform="rotate(-90 260 256.8)">70</text>
<text x="72.4" y="259.5">4</text>
<text x="36.2" y="265.3" transform="rotate(-90 36.2 265.3)">430</text>
<text x="72.4" y="264.8">4</text>
<text x="88.5" y="265.8" transform="rotate(-90 88.5 265.8)">538</text>
<text x="140.6" y="270" transform="rotate(-90 140.6 270)">457</text>
<text x="204.8" y="270" transform="rotate(-90 204.8 270)">457</text>
<text x="251.2" y="265" transform="rotate(-90 251.2 265)">429</text>
<text x="303.4" y="264.5" transform="rotate(-90 303.4 264.5)">420</text>
<text x="147.9" y="270.2">4</text>
<text x="260" y="274" transform="rotate(-90 260 274)">249</text>
<text x="75.4" y="280">9</text>
<text x="75.4" y="285.2">9</text>
<text x="303.4" y="286.5" transform="rotate(-90 303.4 286.5)">9</text>
<text x="36.2" y="291.4" transform="rotate(-90 36.2 291.4)">100</text>
<text x="249" y="289.7">4</text>
<text x="267.9" y="293.3">15</text>
<text x="280.4" y="293.3">180</text>
<text x="295.1" y="293.3">15</text>
<text x="36.2" y="297.1" transform="rotate(-90 36.2 297.1)">30</text>
<text x="88.5" y="295.1" transform="rotate(-90 88.5 295.1)">70</text>
<text x="73.4" y="303.4">6 * HV_M20*70</text>
<text x="73.4" y="307.9">EN-14399-4</text>
</g>
<g font-size="4" fill="#231f20">
<text x="393.6" y="245">Datum</text>
<text x="410.6" y="245">Index</text>
<text x="424.1" y="245">Abteilung</text>
<text x="445.5" y="245">gez.</text>
<text x="459.5" y="245.2">Änderungen</text>
</g>
<text font-size="3.3" fill="#231f20" x="531.6" y="251.5">Am Förderturm 10 a</text>
<text font-size="2.9" fill="#231f20" x="390.1" y="411.6">Zuschnitt:</text>
</svg>
